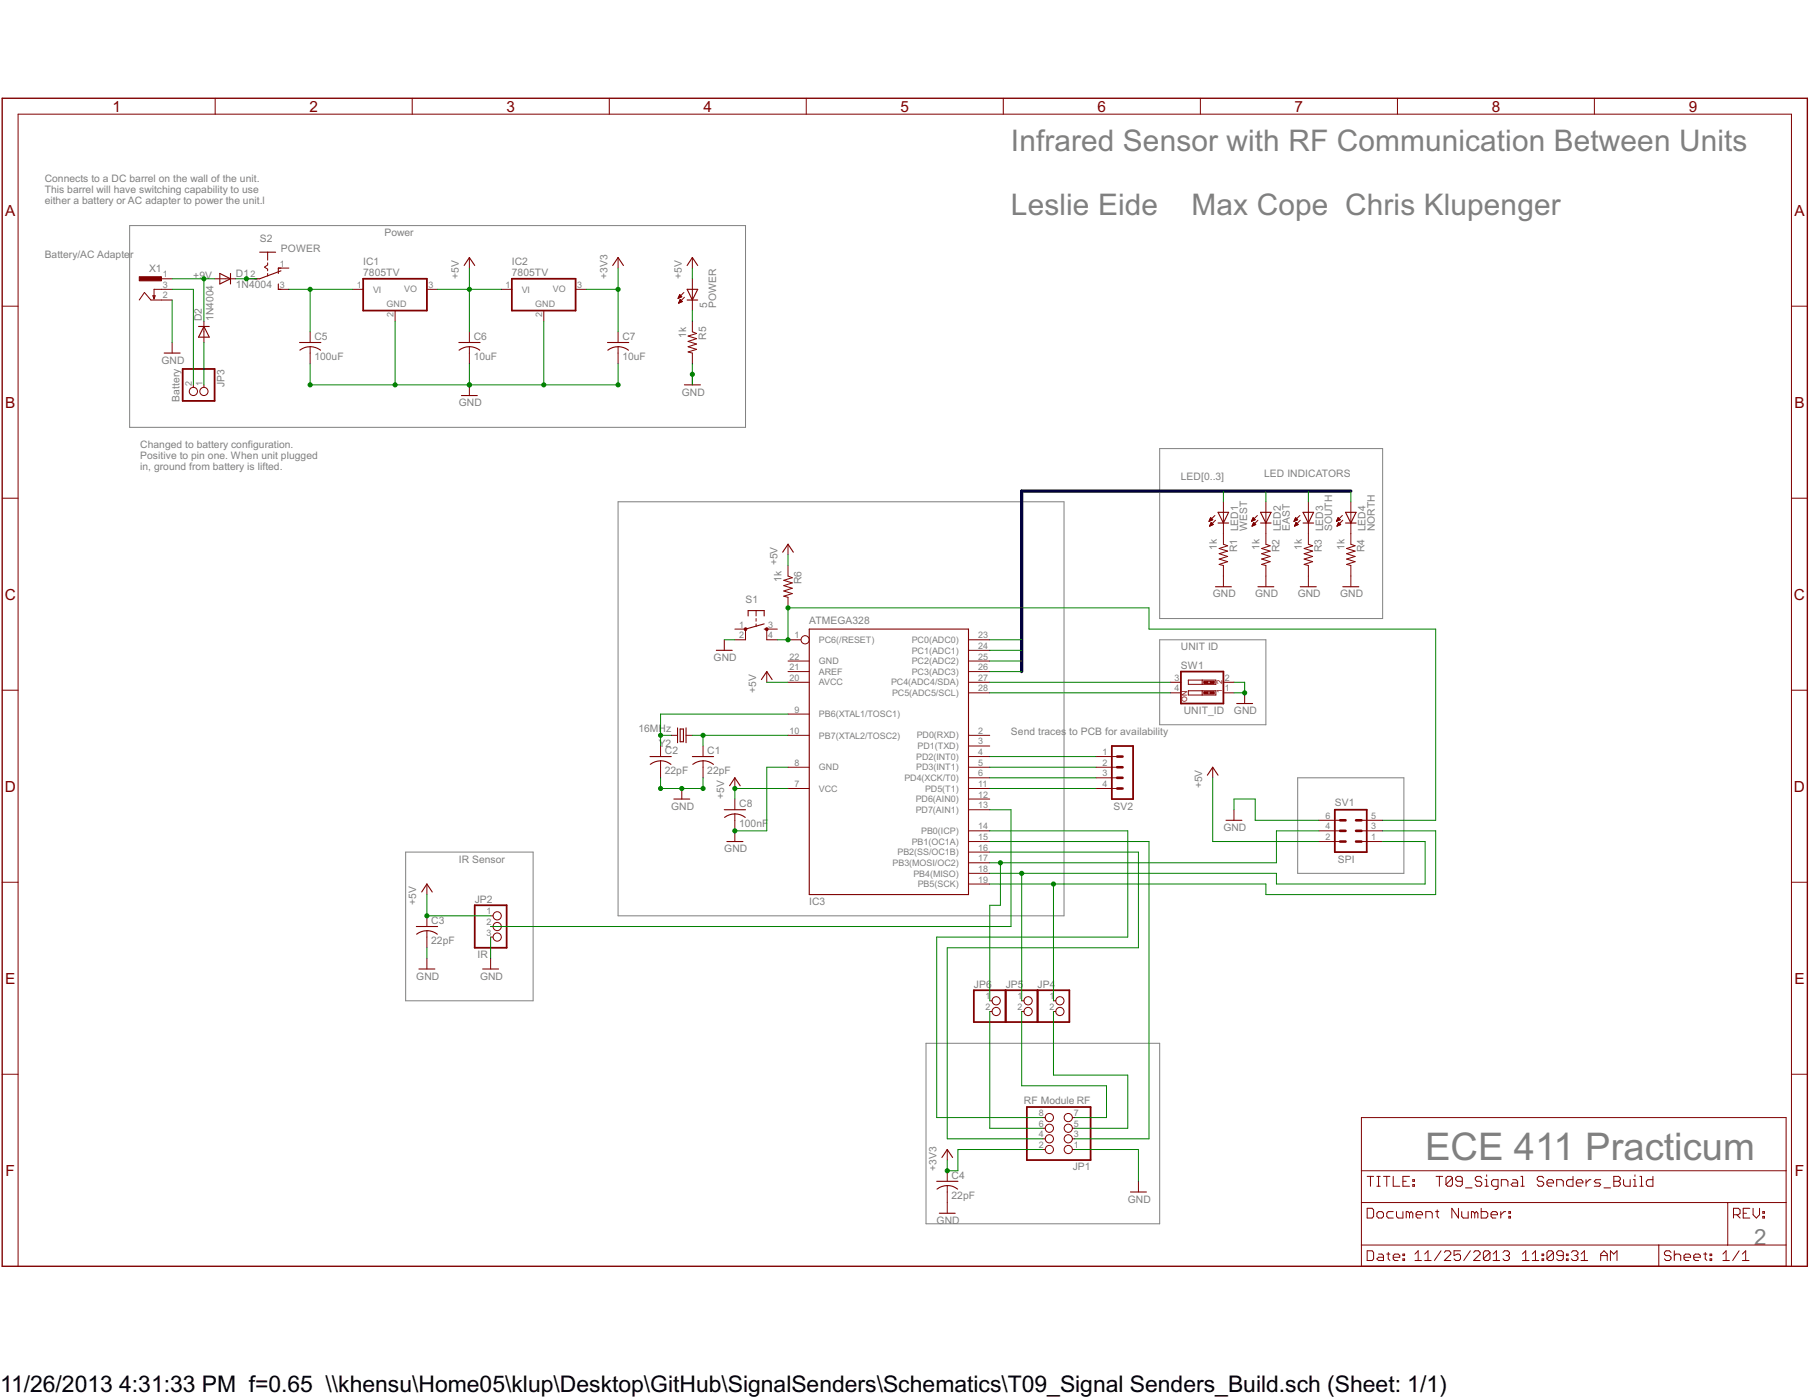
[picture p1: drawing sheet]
<svg xmlns="http://www.w3.org/2000/svg" width="279mm" height="216mm" viewBox="0 0 279 216" stroke-linecap="round" stroke-linejoin="round" font-family="sans-serif">
<path d="M20 34.8h95.1v31.2h-95.1zM95.5 77.5h68.8v63.9h-68.8zM179.1 69.3h34.5v26.2h-34.5zM179.1 98.8h16.4v13.1h-16.4zM62.7 131.6h19.6v23h-19.6zM200.4 120.1h16.4v14.8h-16.4zM143 161.1h36.1v27.9h-36.1z" fill="none" stroke="#808080" stroke-width=".15"/>
<g fill="none" stroke="#800000" stroke-width=".17">
<path d="M40.1 38.9h2.5M23.6 45.7h.4l-.2 .5zM25.4 54.5h2.4M30.7 50.4h1.6M31.5 50.4l.8 1.7h-1.6zM34 42.2l1.6 .9-1.6 .8zM35.6 42.2v1.7M43 43.9v.8h.4M43.4 41.8l-3.3 1.3h-.8M43.4 41.4h-.4v.8M46.3 52.9h3.3M47.9 53.5a2.77 2.77 0 0 1 1.6 .6"/>
<path d="M47.9 53.6a2.45 2.45 0 0 0-1.6 .5M70.9 52.9h3.2M71.7 41l.8-1.2 .8 1.2M72.5 53.5a2.77 2.77 0 0 1 1.6 .6M72.5 53.6a2.56 2.56 0 0 0-1.6 .5M93.8 52.9h3.3M94.6 41l.9-1.2 .8 1.2M95.5 53.5a2.77 2.77 0 0 1 1.6 .6M95.5 53.6a2.45 2.45 0 0 0-1.6 .5M105.7 59.4h2.5M106.1 44.7h1.7l-.9 1.6zM106.1 46.3h1.7"/>
<path d="M106.1 41l.8-1.2 .9 1.2M71.3 61.1h2.4M188.1 79.1h1.7l-.8 1.7zM194.7 79.1h1.6l-.8 1.7zM201.3 79.1h1.6l-.8 1.7zM207.8 79.1h1.6l-.8 1.7zM115.5 95.1v-.8h2.5v.8M118 97.2h.4M118 96.4l-2.9 .8M120.9 85.3l.8-1.2 .8 1.2M125 97.2h24.6v41h-24.6zM187.7 90.6h2.5"/>
<path d="M188.1 80.8h1.7M194.3 90.6h2.4M194.7 80.8h1.6M200.8 90.6h2.5M201.3 80.8h1.6M207.4 90.6h2.5M207.8 80.8h1.6M100.4 116.8h3.3M100.4 118a2.6 2.6 0 0 1 3.2 0M104.6 112.4v2.3M105.1 112.6h.5v2h-.5zM106 112.4v2.3"/>
<path d="M106.9 116.8h3.3M107 118a2.6 2.6 0 0 1 3.2 0M110.6 100.4h2.5M117.6 104.9l.8-1.2 .9 1.2M186.5 119.7l.8-1.2 .8 1.2M191 108.6h2.5M65.1 137.8l.8-1.3 .9 1.3M104.1 123.4h2.4M111.9 125.1h3.2M112.3 130h2.4M112.7 121.3l.8-1.2 .8 1.2M113.5 125.7a2.64 2.64 0 0 1 1.6 .5"/>
<path d="M113.5 125.7a2.56 2.56 0 0 0-1.6 .5M189.4 126.7h2.4M64.3 143.1h3.3M64.7 149.6h2.5M65.9 143.7a2.64 2.64 0 0 1 1.6 .6M65.9 143.7a2.56 2.56 0 0 0-1.6 .6M74.5 149.6h2.5M145.5 178.8l.8-1.3 .8 1.3M144.7 182.4h3.3M144.7 183.6a2.6 2.6 0 0 1 3.2 0M145.1 187.4h2.4M174.6 184.1h2.5"/>
</g>
<g fill="none" stroke="#800000" stroke-width=".15">
<path d="M33.2 15.2v2.4M63.7 15.2v2.4M94.1 15.2v2.4M124.5 15.2v2.4M155 15.2v2.4M185.4 15.2v2.4M215.8 15.2v2.4M246.3 15.2v2.4M41.3 38.9v1.3M72.5 39.8v1.6M95.5 39.8v1.6M106.9 39.8v1.6"/>
<path d="M.3 47.3h2.5M21.5 46.3l.8-1.1 1 1.1h3.3M24.9 43.1h1.7M26.6 44.7h-2.8v1.5M26.6 52.9v1.6M29.9 59.4v.4M31.5 49.6v3.3M31.5 59.4v.4M33.1 43.1h3.3M38.1 43.1h1.6M41.3 40.6v.3l-.4 .4 .4 .3v.2M41.3 42.2v.4"/>
<path d="M43 44.7h1.6M43 41.4h1.6M47.9 51.2v1.7M47.9 53.6v2.6M54.5 44.7h1.6M61 48v1.6M65.9 44.7h1.7M72.5 51.2v1.7M72.5 53.6v2.6M72.5 59.4v1.7M77.4 44.7h1.7M84 48v1.6"/>
<path d="M88.9 44.7h1.7M95.5 51.2v1.7M95.5 53.6v2.6M104.7 46.1h.1M104.8 46h.1M104.8 45.9h.3M104.8 45.9h.4M104.8 46.8h.1M104.8 46.7h.2M104.9 45.8h.4M104.9 45.7h.3M104.9 46.7h.3"/>
<path d="M104.9 45.7h.2M104.9 46.6h.4M104.9 45.6h.2M104.9 46.5h.4M105 45.5h.1M105 46.5h.3M105 45.5l.3 .3-.6 .3zM105 46.4h.2M105 46.3h.2M105.1 46.2l-.3 .6M105.1 46.2l.3 .4-.6 .2M105.1 46.3h.1"/>
<path d="M105.6 45.2l-.9 .9M105.7 45.9l-.9 .9M106.9 49.6v1.6l.7 .3-1.3 .4 1.3 .4-1.3 .4 1.3 .4-1.3 .5 1.3 .4-1.3 .4 .6 .1v1.7M106.9 43.1v4.9M106.9 57.8v1.6M276.7 47.3h2.4M.3 76.9h2.5M187 80h.1M187.6 79.6l-.9 .9M189 77.5v6.6l.6 .2-1.3 .4 1.3 .4-1.3 .4 1.3 .4-1.3 .4 1.3 .4-1.3 .5 .7 .1v3.3M193.5 80h.1M193.5 79.9l.4 .4-.6 .2z"/>
<path d="M194.2 79.6l-.9 .9M195.5 77.5v6.6l.7 .2-1.3 .4 1.3 .4-1.3 .4 1.3 .4-1.3 .4 1.3 .4-1.3 .5 .6 .1v3.3M200.1 80h.1M200.1 79.9l.3 .4-.5 .2zM200.8 79.6l-.9 .9M202.1 77.5v6.6l.6 .2-1.3 .4 1.3 .4-1.3 .4 1.3 .4-1.3 .4 1.3 .4-1.3 .5 .7 .1v3.3M206.7 80h.1M206.7 79.9l.3 .4-.6 .2zM207.3 79.6l-.9 .9M208.6 77.5v6.6l.7 .2-1.3 .4 1.3 .4-1.3 .4 1.3 .4-1.3 .4 1.3 .4-1.3 .5 .6 .1v3.3M276.7 76.9h2.4M111.9 98.8v1.6"/>
<path d="M113.5 97.2h1.6v1.6h-1.6M116.8 94.3v.8M116.8 95.5v.4M116.8 96.4v.4M120.1 97.2h-1.7v1.6h1.7M121.7 98.8h2M121.7 87.3v1.7l.7 .2-1.3 .4 1.3 .4-1.3 .4 1.3 .4-1.3 .5 1.3 .4-1.3 .4 .6 .1v1.7M121.7 84.1v1.6M149.6 98.8h3.3M186.8 80.5h.1M186.8 80.4h.2M186.8 80.3h.4"/>
<path d="M186.8 80.3h.5M186.8 81.2h.2M186.9 80.2h.3M186.9 81.1h.2M186.9 80.1h.3M186.9 81.1h.4M186.9 80.1h.2M186.9 81h.5M187 80.9h.3M187 80.9h.2M187 80.8h.2M187 80.7h.1"/>
<path d="M187.1 80.7l.3 .3-.6 .3zM187.3 80.3l-.3-.4-.3 .6M187.3 80.3l-.6 .2M187.7 80.3l-.9 1M193.3 80.5h.1M193.4 80.4h.2M193.4 80.3h.3M193.4 80.3h.4M193.4 81.2h.1M193.4 80.2h.4M193.4 81.1h.3M193.5 80.1h.2"/>
<path d="M193.5 81.1h.3M193.5 81h.4M193.5 80.9h.4M193.5 80.9h.3M193.6 80.8h.1M193.6 80.7h.1M193.6 80.7l.4 .3-.6 .3zM194.3 80.3l-.9 1M199.9 80.5h.1M199.9 80.4h.3M199.9 80.3h.4M200 80.3h.4"/>
<path d="M200 81.2h.1M200 80.2h.3M200 81.1h.2M200 80.1h.3M200 81.1h.4M200 80.1h.2M200 81h.5M200.1 80.9h.3M200.1 80.8h.2M200.2 80.7h.1M200.2 80.7l.3 .3-.6 .3zM200.8 80.3l-.9 1"/>
<path d="M206.4 80.5h.2M206.5 80.4h.2M206.5 80.3h.4M206.5 80.3h.5M206.5 81.2h.2M206.5 81.1h.3M206.6 80.2h.3M206.6 80.1h.2M206.6 81.1h.4M206.6 81h.5M206.7 80.9h.3M206.7 80.9h.2"/>
<path d="M206.7 80.8h.2M206.7 80.7h.1M206.7 80.7l.4 .3-.6 .3zM207.4 80.3l-.9 1M.3 106.6h2.5M102 115.2v1.6M102 117.5v2.6M103.7 113.6h.9M106 113.6h.9M108.6 115.2v1.6M108.6 117.5v2.6M118.4 103.7v1.7"/>
<path d="M121.7 113.6h3.3M121.7 110.3h3.3M121.7 118.5h3.3M121.7 102.1h3.3M121.7 103.7h3.3M121.7 105.4h3.3M149.6 113.6h3.3M149.6 118.5h3.3M149.6 102.1h3.3M149.6 103.7h3.3M149.6 105.4h3.3M149.6 116.8h3.3"/>
<path d="M149.6 115.2h3.3M149.6 107h3.3M149.6 100.4h3.3M169.3 118.5h3.3M169.3 116.8h3.3M180.7 105.4h1.7M180.7 107h1.7M183.5 105h4.3v.7h-4.3zM183.5 106.7h4.3v.6h-4.3zM185.7 105v.7M185.7 106.7v.6M186.6 105.2h.3"/>
<path d="M186.6 105.5h.3M186.6 106.8h.3M186.6 107.2h.3M187.3 118.5v1.6M189 105.4h1.6M189 107h1.6M192.2 107v1.6M276.7 106.6h2.4M.3 136.2h2.5M65.9 136.5v1.7M105.3 121.8v1.6M113.5 120.1v1.7"/>
<path d="M113.5 123.4v1.7M113.5 125.7v4.3M121.7 121.8h3.3M149.6 136.5h3.3M149.6 121.8h3.3M149.6 134.9h3.3M149.6 133.2h3.3M149.6 131.6h3.3M149.6 130h3.3M149.6 128.3h3.3M149.6 125.1h3.3M149.6 123.4h3.3"/>
<path d="M149.6 120.1h3.3M169.3 121.8h3.3M169.3 120.1h3.3M190.6 125.1v1.6M203.7 130h3.3M203.7 128.3h3.3M203.7 126.7h3.3M210.3 130h3.3M210.3 128.3h3.3M210.3 126.7h3.3M276.7 136.2h2.4M65.9 141.4v1.7"/>
<path d="M65.9 143.7v2.7M65.9 148v1.6M75.8 141.4h.3M75.8 143.1h.3M75.8 144.7h.3M75.8 148v1.6M152.9 154.6h.3M152.9 156.2h.3M157.8 154.6h.4M157.8 156.2h.4M162.7 154.6h.4M162.7 156.2h.4"/>
<path d="M.3 165.9h2.5M146.3 177.5v1.7M161.1 177.5h.3M161.1 175.9h.3M161.1 174.2h.3M161.1 172.6h.3M165.6 177.5h.4M165.6 175.9h.4M165.6 174.2h.4M165.6 172.6h.4M210.3 172.6h65.6v23h-65.6zM276.7 165.9h2.4"/>
<path d="M2.8 195.6v-178h273.9v178M146.3 180.8v1.6M146.3 183.1v4.3M175.8 182.4v1.7M210.3 185.7h65.6M210.3 192.3h65.6M210.3 180.8h65.6M211.2 186.6h.7l.3 .3v1l-.3 .2h-.7zM211.2 193.2h.7l.3 .2v1l-.3 .3h-.7zM211.2 181.7h1M211.7 181.7v1.5M212.7 187.4l.2-.3h.5l.3 .3v.5l-.3 .2h-.5l-.2-.2z"/>
<path d="M212.7 181.7h.5M212.7 183.2h.5M212.9 193.7h.5l.3 .2v.8h-.8l-.2-.3 .2-.2h.8M212.9 181.7v1.5M213.7 181.7h1M214.2 193.7h.5M214.2 181.7v1.5M214.4 193.4v1l.3 .3M215.2 194.2h1v-.3l-.3-.2h-.5l-.2 .2v.5l.2 .3h.5M215.2 181.7v1.5h1M215.2 187.1h-.8l-.2 .3v.5l.2 .2h.8M215.7 187.1v.8l.2 .2h.8v-1"/>
<path d="M216.7 194.4h.2v.3h-.2zM216.7 193.7h.2v.2h-.2zM216.7 182.4h.5M217.7 181.7h-1v1.5h1M217.7 187.4l-.3-.3h-.2v1M217.7 187.4l.3-.3 .2 .3v.7M217.7 187.4v.7M218.2 182.9h.3v.3h-.3zM218.2 182.2h.3v.2h-.3zM218.5 194.7h1M218.5 193.7l.5-.5v1.5M218.7 187.6h1v-.2l-.2-.3h-.6l-.2 .3v.5l.2 .2h.6"/>
<path d="M220 194.7h1M220 193.7l.6-.5v1.5M220.2 188.1v-1h.8l.2 .3v.7M221.7 187.1h.5M221.8 181.7h1M222 186.9v1l.2 .2M222.3 181.7v1.5M222.6 193.2l-1 1.5M223.1 193.4l.2-.2h.5l.3 .2v.3l-1 1h1M224.3 181.9l-.2-.2h-.5l-.3 .2v1M224.3 181.9v1l-.2 .3h-.5l-.3-.3M224.3 181.9l-1 1"/>
<path d="M225.3 186.6v1.5l-1.1-1.5v1.5M225.6 193.2h-1v.7l.5-.2h.2l.3 .2v.5l-.3 .3h-.5l-.2-.3M225.8 187.1v.8l.2 .2h.8v-1M225.8 182.4h-.7l-.3-.2v-.3l.3-.2h.5l.2 .2v1l-.2 .3h-.5l-.3-.3M226.4 183.5h1M227.1 193.2l-1 1.5M227.6 193.4l.2-.2h.5l.3 .2v.3l-1 1h1M227.8 187.4l-.3-.3h-.2v1M227.8 187.4v.7M227.8 187.4l.2-.3 .3 .3v.7M228.8 186.6v1.5h.7l.3-.2v-.5l-.3-.3h-.7M228.9 181.9l-.3-.2h-.5l-.2 .2v.3l.2 .2h.5l.3 .3v.2l-.3 .3h-.5l-.2-.3"/>
<path d="M229.4 183.2h.5M229.4 182.2h.2v1M229.6 181.4v.3M230.1 193.4v1l-.2 .3h-.5l-.3-.3M230.1 193.4l-.2-.2h-.5l-.3 .2v1M230.1 193.4l-1 1M230.3 187.6h1v-.2l-.3-.3h-.5l-.2 .3v.5l.2 .2h.5M230.6 194.7h1M230.6 193.7l.5-.5v1.5M231.4 183.2h-.8l-.2-.3v-.5l.2-.2h.8v1.3l-.3 .2h-.2M231.8 187.1v1M231.9 183.2v-1h.7l.3 .2v.8"/>
<path d="M232.1 193.4l.3-.2h.5l.2 .2v.3l-.2 .2M232.6 187.1h-.3l-.5 .5M232.6 193.9h.3M232.9 193.9l.2 .3v.2l-.2 .3h-.5l-.3-.3M233 187.9h.3v.2h-.3zM233 187.1h.3v.3h-.3zM233.6 182.2h.5l.3 .2v.8h-.8l-.2-.3 .2-.2h.8M234.9 181.7h.3v1.5M234.9 183.2h.5M235.1 194.7h1.1M235.1 193.7l.5-.5v1.5M236.7 194.7h1"/>
<path d="M236.7 193.7l.5-.5v1.5M238.2 194.4h.2v.3h-.2zM238.2 193.7h.2v.2h-.2zM238.4 181.9l-.2-.2h-.5l-.3 .2v.3l.3 .2h.5l.2 .3v.2l-.2 .3h-.5l-.3-.3M238.9 182.7h1v-.3l-.2-.2h-.5l-.3 .2v.5l.3 .3h.5M239.9 193.4v1l-.2 .3h-.5l-.3-.3M239.9 193.4l-.2-.2h-.5l-.3 .2v1M239.9 193.4l-1 1M240.4 183.2v-1h.8l.2 .2v.8M241.4 193.9h-.7l-.3-.2v-.3l.3-.2h.5l.2 .2v1l-.2 .3h-.5l-.3-.3M241.9 194.4h.3v.3h-.3zM241.9 193.7h.3v.2h-.3z"/>
<path d="M242.7 193.4l.3-.2h.5l.2 .2v.3l-.2 .2M243 181.7v1.5h-.8l-.2-.3v-.5l.2-.2h.8M243.2 193.9h.3M243.5 193.9l.2 .3v.2l-.2 .3h-.5l-.3-.3M243.5 182.7h1v-.3l-.3-.2h-.5l-.2 .2v.5l.2 .3h.5M244.2 194.7h1M244.2 193.7l.5-.5v1.5M245 182.2v1M245.7 182.2h-.2l-.5 .5M247.2 193.9h1M247.2 194.7v-1l.5-.5 .5 .5v1M247.2 182.2h-.7l-.3 .2 .3 .3h.5l.2 .2-.2 .3h-.8"/>
<path d="M247.7 183.5h1.1M248.7 194.7v-1.5l.5 .5 .5-.5v1.5M249.3 181.7h.7l.3 .2v.3l-.3 .2 .3 .3v.2l-.3 .3h-.7zM249.3 182.4h.7M250.8 182.2v.7l.2 .3h.8v-1M252.3 183.2h.5M252.3 182.2h.2v1M252.5 181.4v.3M253.3 181.7h.2v1.5M253.3 183.2h.5M255.3 181.7v1.5h-.8l-.2-.3v-.5l.2-.2h.8M256.2 192.3v3.3"/>
<path d="M258.1 193.4l-.3-.2h-.5l-.2 .2v.3l.2 .2h.5l.3 .3v.2l-.3 .3h-.5l-.2-.3M258.6 193.9l.2-.2h.5l.3 .2v.8M258.6 193.2v1.5M260.1 194.2h1v-.3l-.2-.2h-.6l-.2 .2v.5l.2 .3h.6M261.6 194.2h1v-.3l-.2-.2h-.5l-.3 .2v.5l.3 .3h.5M263.1 193.7h.5M263.4 193.4v1l.2 .3M264.1 194.4h.3v.3h-.3zM264.1 193.7h.3v.2h-.3zM266.1 194.7h1M266.1 193.7l.5-.5v1.5M266.8 185.7v6.6"/>
<path d="M267.7 187.6h.8l.3-.2v-.5l-.3-.3h-.8v1.5M268.2 187.6l.6 .5M268.6 193.2l-1 1.5M269.1 194.7h1M269.1 193.7l.5-.5v1.5M269.2 187.4h.5M270.3 186.6h-1.1v1.5h1.1M270.8 186.6v1l.5 .5 .5-.5v-1M272.3 187.9h.2v.2h-.2zM272.3 187.1h.2v.3h-.2z"/>
<circle cx="29.9" cy="60.5" r=".64"/>
<circle cx="31.5" cy="60.5" r=".64"/>
<circle cx="124.4" cy="98.8" r=".64"/>
<circle cx="76.8" cy="141.4" r=".64"/>
<circle cx="76.8" cy="144.7" r=".64"/>
<circle cx="76.8" cy="143.1" r=".64"/>
<circle cx="153.9" cy="156.2" r=".64"/>
<circle cx="153.9" cy="154.6" r=".64"/>
<circle cx="158.8" cy="154.6" r=".64"/>
<circle cx="158.8" cy="156.2" r=".64"/>
<circle cx="163.7" cy="156.2" r=".64"/>
<circle cx="163.7" cy="154.6" r=".64"/>
<circle cx="162.1" cy="175.9" r=".64"/>
<circle cx="162.1" cy="177.5" r=".64"/>
<circle cx="162.1" cy="172.6" r=".64"/>
<circle cx="162.1" cy="174.2" r=".64"/>
<circle cx="165" cy="177.5" r=".64"/>
<circle cx="165" cy="172.6" r=".64"/>
<circle cx="165" cy="175.9" r=".64"/>
<circle cx="165" cy="174.2" r=".64"/>
</g>
<path d="M28.2 57h4.9v4.9h-4.9zM56.1 43.1h9.8v4.9h-9.8zM79.1 43.1h9.8v4.9h-9.8zM171.7 115.2h3.3v8.2h-3.3zM182.4 103.7h6.6v4.9h-6.6zM73.3 139.8h5v6.6h-5zM206.2 125.1h4.9v6.5h-4.9zM150.4 152.9h14.8v4.9h-14.8zM155.3 152.9v4.9M160.3 152.9v4.9M158.6 171h9.8v8.2h-9.8z" fill="none" stroke="#800000" stroke-width=".28"/>
<g fill="#800000" stroke="#800000" stroke-width=".15">
<path d="M115 97h.3v.3h-.3z" fill-rule="evenodd"/>
<path d="M118.3 97h.3v.3h-.3z" fill-rule="evenodd"/>
</g>
<g fill="#800000" stroke="#800000" stroke-width=".15">
<path d="M185.9 105.2h.7v.3h-.7z"/>
<path d="M186.9 105.2h.6v.3h-.6z"/>
<path d="M185.9 106.8h.7v.4h-.7z"/>
<path d="M186.9 106.8h.6v.4h-.6z"/>
<path d="M21.5 42.7h3.4v.7h-3.4z"/>
</g>
<path d="M.3 15.2h278.8v180.4h-278.8z" fill="none" stroke="#800000" stroke-width=".21"/>
<path d="M172.6 118.5h.8M172.6 116.8h.8M172.6 120.1h.8M172.6 121.8h.8M207 126.7h.8M207 128.3h.8M207 130h.8M209.4 126.7h.9M209.4 128.3h.9M209.4 130h.9" fill="none" stroke="#800000" stroke-width=".4"/>
<path d="M208.6 75.8h-50.8v27.9" fill="none" stroke="#000080" stroke-width=".51"/>
<g fill="none" stroke="#008000" stroke-width=".15">
<path d="M26.6 44.7h3.3v14.7M26.6 46.3v6.6M26.6 43.1h6.5M31.5 43.1v6.5M31.5 52.9v6.5M36.4 43.1h3.3M44.6 44.7h9.9M47.9 44.7v6.5M47.9 56.2v3.2h47.6v-3.2M61 49.6v9.8M67.6 44.7h9.8M72.5 41.4v9.8"/>
<path d="M72.5 56.2v3.2M84 49.6v9.8M90.6 44.7h4.9M95.5 41.4v9.8M106.9 41.4v1.7M106.9 48v1.6M106.9 56.2v3.2M189 75.8v1.7M195.5 75.8v1.7M202.1 75.8v1.7M208.6 75.8v1.7M111.9 98.8h1.6"/>
<path d="M120.1 98.8h1.6v-4.9h55.8v3.3h44.2v29.5h-8.1M121.7 85.7v1.6M152.9 98.8h4.9M102 113.6h1.7M106.9 113.6h14.8M108.6 113.6v1.6M118.4 105.4h3.3M121.7 118.5h-3.3v9.8h-4.9M121.7 110.3h-19.7v4.9M152.9 105.4h27.8M152.9 118.5h16.4M152.9 107h27.8"/>
<path d="M152.9 100.4h4.9M152.9 102.1h4.9M152.9 103.7h4.9M152.9 116.8h16.4M190.6 105.4h1.6v1.6h-1.6M65.9 138.2v3.2h9.9M102 120.1v1.7h6.6v-1.7M121.7 121.8h-8.2v1.6M152.9 121.8h16.4M152.9 130h24.6v45.9h-11.5M152.9 128.3h21.3v16.4h-29.5v27.9h16.4M152.9 131.6h22.9v14.8h-29.5v29.5h14.8"/>
<path d="M152.9 125.1h3.2v18h-80.3M152.9 120.1h16.4M154.5 133.2v6.6h-1.6v14.8M157.8 134.9v19.7M162.7 136.5v18.1M187.3 120.1v9.9h16.4M190.6 125.1v-1.7h3.3v3.3h9.8M203.7 128.3h-6.6v4.9h-44.2M213.6 130h6.5v6.5h-23v-1.6h-44.2M213.6 128.3h8.1v9.9h-26.2v-1.7h-42.6M65.9 146.4v1.6M75.8 144.7v3.3"/>
<path d="M152.9 156.2v18h8.2M157.8 156.2v11.5h13.1v4.9h-4.9M162.7 156.2v9.8h11.5v8.2h-8.2M161.1 177.5h-13.1v3.3h-1.7v-1.6M166 177.5h9.8v4.9"/>
</g>
<g fill="#008000" stroke="#008000" stroke-width=".15">
<circle cx="113.5" cy="121.8" r=".32"/>
<circle cx="65.9" cy="141.4" r=".32"/>
<circle cx="72.5" cy="44.7" r=".32"/>
<circle cx="113.5" cy="128.3" r=".32"/>
<circle cx="102" cy="121.8" r=".32"/>
<circle cx="108.6" cy="121.8" r=".32"/>
<circle cx="105.3" cy="121.8" r=".32"/>
<circle cx="72.5" cy="59.4" r=".32"/>
<circle cx="47.9" cy="59.4" r=".32"/>
<circle cx="84" cy="59.4" r=".32"/>
<circle cx="95.5" cy="59.4" r=".32"/>
<circle cx="61" cy="59.4" r=".32"/>
<circle cx="106.9" cy="57.8" r=".32"/>
<circle cx="192.2" cy="107" r=".32"/>
<circle cx="121.7" cy="93.9" r=".32"/>
<circle cx="121.7" cy="98.8" r=".32"/>
<circle cx="102" cy="113.6" r=".32"/>
<circle cx="108.6" cy="113.6" r=".32"/>
<circle cx="47.9" cy="44.7" r=".32"/>
<circle cx="38.1" cy="43.1" r=".32"/>
<circle cx="31.5" cy="43.1" r=".32"/>
<circle cx="95.5" cy="44.7" r=".32"/>
<circle cx="146.3" cy="180.8" r=".32"/>
<circle cx="162.7" cy="136.5" r=".32"/>
<circle cx="157.8" cy="134.9" r=".32"/>
<circle cx="154.5" cy="133.2" r=".32"/>
</g>
<text font-size="6.6" fill="#808080" x="220.1" y="179.2">ECE 411 Practicum</text>
<g font-size="5.1" fill="#808080">
<text x="156.1" y="23.4">Infrared Sensor with RF Communication Between Units</text>
<text x="156.1" y="33.2">Leslie Eide</text>
<text x="184" y="33.2">Max Cope Chris Klupenger</text>
</g>
<g font-size="4">
<text x="0" y="214.9">11/26/2013</text>
<text x="18.4" y="214.9">4:31:33 PM f=0.65 \\khensu\Home05\klup\Desktop\GitHub\SignalSenders\Schematics\T09_Signal Senders_Build.sch (Sheet: 1/1)</text>
</g>
<text font-size="3.9" fill="#808080" x="271" y="192.3">2</text>
<g font-size="2.6" fill="#800000">
<text x="17.4" y="17.2">1</text>
<text x="47.8" y="17.2">2</text>
<text x="78.2" y="17.2">3</text>
<text x="108.7" y="17.2">4</text>
<text x="139.1" y="17.2">5</text>
<text x="169.5" y="17.2">6</text>
<text x="200" y="17.2">7</text>
<text x="230.4" y="17.2">8</text>
<text x="260.8" y="17.2">9</text>
<text x=".8" y="33.3">A</text>
<text x="277.1" y="33.3">A</text>
<text x=".8" y="63">B</text>
<text x="277.1" y="63">B</text>
<text x=".7" y="92.6">C</text>
<text x="277.1" y="92.6">C</text>
<text x=".7" y="122.3">D</text>
<text x="277.1" y="122.3">D</text>
<text x=".8" y="151.9">E</text>
<text x="277.1" y="151.9">E</text>
<text x=".8" y="181.6">F</text>
<text x="277.2" y="181.6">F</text>
</g>
<g font-size="1.8" fill="#808080">
<text x="6.9" y="28.1">Connects to a DC barrel on the wall of the unit.</text>
<text x="6.9" y="29.9">This barrel will have switching capability to use</text>
<text x="6.9" y="31.6">either a battery or AC adapter to power the unit.l</text>
<text x="6.9" y="39.8">Battery/AC Adapte</text>
<text x="20.1" y="39.8">r</text>
<text x="40.1" y="37.3">S2</text>
<text x="43.4" y="38.9">POWER</text>
<text x="56.1" y="41">IC1</text>
<text x="59.4" y="36.5">Power</text>
<text x="79.1" y="41">IC2</text>
<text x="23" y="42.1">X1</text>
<text x="29.9" y="43">+9V</text>
<text x="36.4" y="44.5">1N4004</text>
<text x="36.4" y="42.7">D1</text>
<text x="56.1" y="42.6">7805TV</text>
<text x="70.9" y="43" transform="rotate(-90 70.9 43)">+5V</text>
<text x="79.1" y="42.6">7805TV</text>
<text x="93.8" y="43" transform="rotate(-90 93.8 43)">+3V3</text>
<text x="105.3" y="43" transform="rotate(-90 105.3 43)">+5V</text>
<text x="109.2" y="47.6" transform="rotate(-90 109.2 47.6)">5</text>
<text x="110.6" y="47.6" transform="rotate(-90 110.6 47.6)">POWER</text>
<text x="31.2" y="49.6" transform="rotate(-90 31.2 49.6)">D2</text>
<text x="33" y="49.6" transform="rotate(-90 33 49.6)">1N4004</text>
<text x="48.6" y="52.5">C5</text>
<text x="73.2" y="52.5">C6</text>
<text x="96.1" y="52.5">C7</text>
<text x="106" y="52.1" transform="rotate(-90 106 52.1)">1k</text>
<text x="109.1" y="52.5" transform="rotate(-90 109.1 52.5)">R5</text>
<text x="24.9" y="56.2">GND</text>
<text x="34.7" y="59.8" transform="rotate(-90 34.7 59.8)">JP3</text>
<text x="48.6" y="55.6">100uF</text>
<text x="73.2" y="55.6">10uF</text>
<text x="96.1" y="55.6">10uF</text>
<text x="27.7" y="62" transform="rotate(-90 27.7 62)">Battery</text>
<text x="70.9" y="62.7">GND</text>
<text x="105.3" y="61.1">GND</text>
<text x="21.7" y="69.1">Changed to battery configuration.</text>
<text x="21.7" y="70.9">Positive to pin one. When unit plugged</text>
<text x="21.7" y="72.6">in, ground from battery is lifted.</text>
<text x="182.4" y="74.2">LED[0..3]</text>
<text x="195.3" y="73.7">LED INDICATORS</text>
<text x="192.6" y="82.1" transform="rotate(-90 192.6 82.1)">WEST</text>
<text x="199.2" y="82.1" transform="rotate(-90 199.2 82.1)">EAST</text>
<text x="205.8" y="82.1" transform="rotate(-90 205.8 82.1)">SOUTH</text>
<text x="212.3" y="82.1" transform="rotate(-90 212.3 82.1)">NORTH</text>
<text x="120.1" y="87.3" transform="rotate(-90 120.1 87.3)">+5V</text>
<text x="120.7" y="89.9" transform="rotate(-90 120.7 89.9)">1k</text>
<text x="188" y="84.9" transform="rotate(-90 188 84.9)">1k</text>
<text x="191.1" y="85.3" transform="rotate(-90 191.1 85.3)">R1 LED1</text>
<text x="194.5" y="84.9" transform="rotate(-90 194.5 84.9)">1k</text>
<text x="197.6" y="85.3" transform="rotate(-90 197.6 85.3)">R2 LED2</text>
<text x="201.1" y="84.9" transform="rotate(-90 201.1 84.9)">1k</text>
<text x="204.2" y="85.3" transform="rotate(-90 204.2 85.3)">R3 LED3</text>
<text x="207.6" y="84.9" transform="rotate(-90 207.6 84.9)">1k</text>
<text x="210.7" y="85.3" transform="rotate(-90 210.7 85.3)">R4 LED4</text>
<text x="115.1" y="93.1">S1</text>
<text x="123.8" y="90.2" transform="rotate(-90 123.8 90.2)">R6</text>
<text x="187.3" y="92.2">GND</text>
<text x="193.9" y="92.2">GND</text>
<text x="200.4" y="92.2">GND</text>
<text x="207" y="92.2">GND</text>
<text x="125" y="96.3">ATMEGA328</text>
<text x="182.4" y="100.4">UNIT ID</text>
<text x="110.2" y="102.1">GND</text>
<text x="116.8" y="107" transform="rotate(-90 116.8 107)">+5V</text>
<text x="182.4" y="103.3">SW1</text>
<text x="98.6" y="113.1">16MHz</text>
<text x="156.1" y="113.6">Send traces</text>
<text x="165.1" y="113.6">to PCB for availability</text>
<text x="182.8" y="110.3">UNIT_ID</text>
<text x="190.6" y="110.3">GND</text>
<text x="101.7" y="115.4">Y2</text>
<text x="102.7" y="119.5">22pF</text>
<text x="102.7" y="116.4">C2</text>
<text x="109.2" y="119.5">22pF</text>
<text x="109.2" y="116.4">C1</text>
<text x="103.7" y="125">GND</text>
<text x="111.9" y="123.4" transform="rotate(-90 111.9 123.4)">+5V</text>
<text x="114.2" y="124.6">C8</text>
<text x="172" y="125">SV2</text>
<text x="185.7" y="121.8" transform="rotate(-90 185.7 121.8)">+5V</text>
<text x="206.2" y="124.6">SV1</text>
<text x="111.9" y="131.6">GND</text>
<text x="114.2" y="127.7">100nF</text>
<text x="188.9" y="128.3">GND</text>
<text x="70.9" y="133.2">IR Sensor</text>
<text x="206.6" y="133.2">SPI</text>
<text x="64.3" y="139.8" transform="rotate(-90 64.3 139.8)">+5V</text>
<text x="66.6" y="142.7">C3</text>
<text x="73.3" y="139.4">JP2</text>
<text x="125" y="139.8">IC3</text>
<text x="66.6" y="145.8">22pF</text>
<text x="73.8" y="148">IR</text>
<text x="64.3" y="151.3">GND</text>
<text x="74.1" y="151.3">GND</text>
<text x="150.4" y="152.5">JP6</text>
<text x="155.3" y="152.5">JP5</text>
<text x="160.2" y="152.5">JP4</text>
<text x="158.2" y="170.5">RF Module RF</text>
<text x="144.7" y="180.8" transform="rotate(-90 144.7 180.8)">+3V3</text>
<text x="147" y="185.1">22pF</text>
<text x="147" y="182">C4</text>
<text x="165.7" y="180.7">JP1</text>
<text x="174.2" y="185.7">GND</text>
<text x="144.7" y="189">GND</text>
</g>
<g font-size="1.5" fill="#808080">
<text x="43.2" y="41.2">1</text>
<text x="25.2" y="42.8">1</text>
<text x="25.2" y="46.1">2</text>
<text x="25.2" y="44.5">3</text>
<text x="38.7" y="42.8">2</text>
<text x="43.2" y="44.5">3</text>
<text x="55.1" y="44.5">1</text>
<text x="57.6" y="45.2">VI</text>
<text x="59.7" y="47.5">GND</text>
<text x="62.4" y="45.2">VO</text>
<text x="66.2" y="44.5">3</text>
<text x="78.1" y="44.5">1</text>
<text x="80.6" y="45.2">VI</text>
<text x="82.7" y="47.5">GND</text>
<text x="85.4" y="45.2">VO</text>
<text x="89.1" y="44.5">3</text>
<text x="60.8" y="49" transform="rotate(-90 60.8 49)">2</text>
<text x="83.8" y="49" transform="rotate(-90 83.8 49)">2</text>
<text x="29.6" y="59.6" transform="rotate(-90 29.6 59.6)">2</text>
<text x="31.3" y="59.6" transform="rotate(-90 31.3 59.6)">1</text>
<text x="114.2" y="96.9">1</text>
<text x="114.2" y="98.6">2</text>
<text x="118.7" y="96.9">3</text>
<text x="118.7" y="98.6">4</text>
<text x="122" y="101.9">22</text>
<text x="122.7" y="98.6">1</text>
<text x="126.5" y="99.3">PC6(/RESET)</text>
<text x="140.8" y="100.9">PC1(ADC1)</text>
<text x="140.8" y="99.3">PC0(ADC0)</text>
<text x="151.1" y="101.9">25</text>
<text x="151.1" y="100.2">24</text>
<text x="151.1" y="98.6">23</text>
<text x="122" y="103.5">21</text>
<text x="122" y="105.1">20</text>
<text x="126.5" y="102.6">GND</text>
<text x="126.5" y="104.2">AREF</text>
<text x="126.5" y="105.9">AVCC</text>
<text x="137.6" y="105.8">PC4(ADC4/SDA)</text>
<text x="137.8" y="107.5">PC5(ADC5/SCL)</text>
<text x="140.8" y="104.2">PC3(ADC3)</text>
<text x="140.8" y="102.6">PC2(ADC2)</text>
<text x="151.1" y="106.8">28</text>
<text x="151.1" y="105.1">27</text>
<text x="151.1" y="103.5">26</text>
<text x="181.4" y="105.1">3</text>
<text x="181.4" y="106.8">4</text>
<text x="189.2" y="106.8">1</text>
<text x="189.2" y="105.1">2</text>
<text x="122" y="113.3">10</text>
<text x="122.7" y="110.1">9</text>
<text x="126.5" y="110.8">PB6(XTAL1/TOSC1)</text>
<text x="151.1" y="113.3">2</text>
<text x="122.7" y="118.3">8</text>
<text x="126.5" y="114.1">PB7(XTAL2/TOSC2)</text>
<text x="126.5" y="119">GND</text>
<text x="141.5" y="119">PD3(INT1)</text>
<text x="141.5" y="117.3">PD2(INT0)</text>
<text x="141.6" y="114">PD0(RXD)</text>
<text x="141.7" y="115.7">PD1(TXD)</text>
<text x="151.1" y="119.9">6</text>
<text x="151.1" y="118.3">5</text>
<text x="151.1" y="116.6">4</text>
<text x="151.1" y="115">3</text>
<text x="170.3" y="116.6">1</text>
<text x="170.3" y="118.3">2</text>
<text x="170.3" y="119.9">3</text>
<text x="122.7" y="121.5">7</text>
<text x="126.5" y="122.3">VCC</text>
<text x="139.7" y="120.6">PD4(XCK/T0)</text>
<text x="141.4" y="125.5">PD7(AIN1)</text>
<text x="141.4" y="123.9">PD6(AIN0)</text>
<text x="142.9" y="122.2">PD5(T1)</text>
<text x="151.1" y="124.8">13</text>
<text x="151.1" y="123.2">12</text>
<text x="151.1" y="121.5">11</text>
<text x="170.3" y="121.5">4</text>
<text x="140.8" y="130.4">PB1(OC1A)</text>
<text x="142.3" y="128.8">PB0(ICP)</text>
<text x="151.1" y="131.4">16</text>
<text x="151.1" y="129.7">15</text>
<text x="151.1" y="128.1">14</text>
<text x="204.7" y="129.7">2</text>
<text x="204.7" y="128.1">4</text>
<text x="204.7" y="126.5">6</text>
<text x="211.8" y="129.7">1</text>
<text x="211.8" y="128.1">3</text>
<text x="211.8" y="126.5">5</text>
<text x="137.9" y="133.7">PB3(MOSI/OC2)</text>
<text x="138.6" y="132.1">PB2(SS/OC1B)</text>
<text x="141.1" y="135.4">PB4(MISO)</text>
<text x="141.7" y="137">PB5(SCK)</text>
<text x="151.1" y="136.3">19</text>
<text x="151.1" y="134.7">18</text>
<text x="151.1" y="133">17</text>
<text x="75.2" y="141.2">1</text>
<text x="75.2" y="142.9">2</text>
<text x="75.2" y="144.5">3</text>
<text x="152.2" y="154.3">1</text>
<text x="152.2" y="156">2</text>
<text x="157.2" y="154.3">1</text>
<text x="157.2" y="156">2</text>
<text x="162.1" y="154.3">1</text>
<text x="162.1" y="156">2</text>
<text x="160.4" y="172.4">8</text>
<text x="165.9" y="172.4">7</text>
<text x="160.4" y="177.3">2</text>
<text x="160.4" y="175.7">4</text>
<text x="160.4" y="174">6</text>
<text x="165.9" y="177.3">1</text>
<text x="165.9" y="175.7">3</text>
<text x="165.9" y="174">5</text>
</g>
<g font-size="1.3" fill="#800000">
<text x="188.8" y="107.1" transform="rotate(-90 188.8 107.1)">1</text>
<text x="188.8" y="105.6" transform="rotate(-90 188.8 105.6)">2</text>
<text x="183.4" y="108.4" transform="rotate(-90 183.4 108.4)">ON</text>
</g>
</svg>
